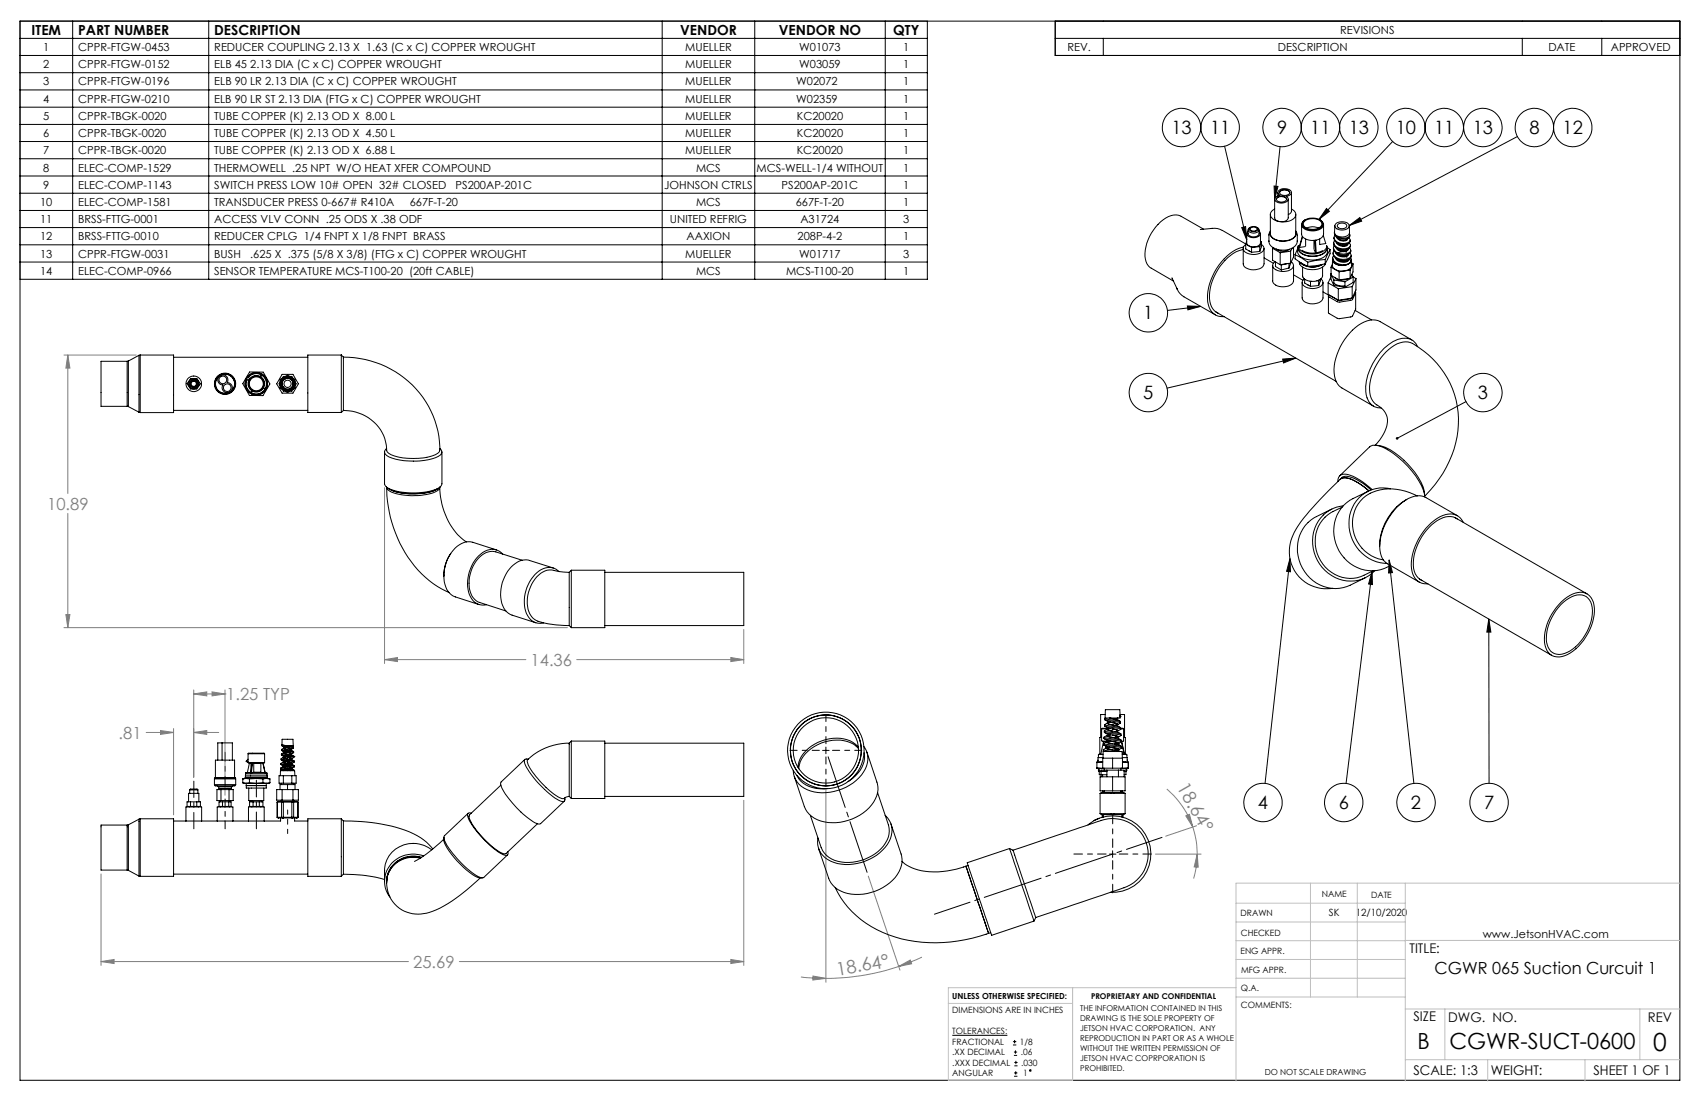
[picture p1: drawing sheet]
<svg xmlns="http://www.w3.org/2000/svg" width="432mm" height="279mm" viewBox="0 0 432 279" stroke-linecap="round" stroke-linejoin="round" font-family="sans-serif">
<g fill="none" stroke="#000" stroke-width=".25">
<path d="M5.1 14.1h230.3M5.1 9.7h230.3M5.1 18.5h230.3M5.1 5.4h421.3v268.7h-421.3zM18.5 5.4v65.5M53 5.4v65.5M168.1 5.4v65.5M191.6 5.4v65.5M224.7 5.4v65.5M235.4 5.4v65.5h-230.3M267.9 5.4v8.7h158.5M267.9 9.7h158.5"/>
<path d="M280.1 9.7v4.4M386.4 9.7v4.4M406.6 9.7v4.4M5.1 22.8h230.3M5.1 27.2h230.3M5.1 31.6h230.3M5.1 35.9h230.3M310.9 37.1l5.6 23.8M324.9 37.2l-1.3 13.4M353.5 35.9l-18.7 19.8M385.2 34.6l-42.7 22.6M5.1 40.3h230.3"/>
<path d="M5.1 44.7h230.3M5.1 49h230.3M5.1 53.4h230.3M5.1 57.7h230.3M315.2 57.7l1-.2 .3 3.4zM323.4 47.2l1 .1-.8 3.3zM336.7 52.9l.8 .7-2.7 2.1zM342.5 57.2l2.7-2 .5 .9zM5.1 62.1h230.3M5.1 66.5h230.3M301.4 77.6l3.4 .2-3.2 .8zM304.8 77.8l-8.4 1"/>
<path d="M325.6 91.1l3.3-.2-3.1 1.2zM328.9 90.9l-32.6 7.6M372.1 101.9l-17.4 9.3M327.4 141.8l-6.3 57M327.4 141.8l.2 3.3-1-.1zM348.3 145l-6.6 53.8M348.3 145l.1 3.3-1-.1zM352.6 142.1l6.3 56.7M352.6 142.1l.9 3.2-1 .1zM377.9 157.1l.1 41.7M377.9 157.1l.6 3.3h-1.1zM208.8 190.4h1.7"/>
<path d="M209.7 189.6v1.7M281.6 216.7h1.7M282.4 215.9v1.7M241.7 262.7h14M257.1 265.2h.9M257.1 264.3h.9M257.4 267.8h.8M257.4 267h.8M257.4 273.1h.9M257.4 272.3h.9M257.5 270.5h.8M257.5 269.6h.8"/>
<path d="M257.6 263.9v.9M257.8 266.6v.8M257.8 271.9v.8M257.9 269.2v.9"/>
<circle cx="299.9" cy="32.4" r="4.9"/>
<circle cx="309.7" cy="32.4" r="4.9"/>
<circle cx="325.5" cy="32.4" r="4.9"/>
<circle cx="335.2" cy="32.4" r="4.9"/>
<circle cx="344.9" cy="32.4" r="4.9"/>
<circle cx="356.9" cy="32.4" r="4.9"/>
<circle cx="366.6" cy="32.4" r="4.9"/>
<circle cx="376.4" cy="32.4" r="4.9"/>
<circle cx="389.5" cy="32.4" r="4.9"/>
<circle cx="399.2" cy="32.4" r="4.9"/>
<circle cx="291.5" cy="79.4" r="4.9"/>
<circle cx="291.5" cy="99.6" r="4.9"/>
<circle cx="376.4" cy="99.6" r="4.9"/>
<circle cx="320.6" cy="203.7" r="4.9"/>
<circle cx="341.1" cy="203.7" r="4.9"/>
<circle cx="359.5" cy="203.7" r="4.9"/>
<circle cx="378" cy="203.7" r="4.9"/>
<circle cx="261.6" cy="271.7" r=".21"/>
</g>
<g fill="none" stroke="#808080" stroke-width=".25">
<path d="M16.2 90.1h18.4M17.2 90.1l.5 3.3h-1zM17.2 90.1v35.1M17.2 130.3v29M97.6 123.8v44.6M16.2 159.3h127.8M16.7 156h1l-.5 3.3zM188.8 159.7v8.7M49.2 176.1l3.3-.5v1zM49.2 175.1v22.1M49.2 176.1h7.9M53.8 175.6l3.3 .5-3.3 .5z"/>
<path d="M57.1 176.1h.1M57.1 175.1v26.7M97.6 167.4l3.3-.5v1zM97.6 167.4h35.9M146.4 167.4h42.4M185.5 166.9l3.3 .5-3.3 .5zM37.1 185.9h7M40.7 185.4l3.4 .5-3.4 .5zM44.1 184.9v21.9M49.2 185.9l3.3-.5v1zM49.2 185.9h6.3M188.8 203.1v41.9"/>
<path d="M209.7 200.6v48.7M293.3 216.7h11.6M296.2 200.2a22 22 0 0 1 6.6 9.7M301 207l.9-.3 .9 3.2zM302.8 209.9l.2 .6a21.1 21.1 0 0 1 .9 6.2M303.7 209.5l-7.8 2.7M303.9 216.7l.3 3.4-1.1-.1zM303.9 216.7a21 21 0 0 1-.9 6.3M25.6 221.8v23.2M220.4 222.3l8.1 23.9M25.6 244l3.4-.5v1zM25.6 244h78.1"/>
<path d="M116.6 244h72.2M185.5 243.5l3.3 .5-3.3 .5zM203.3 247.9l6.4 .4M206.4 247.7l3.3 .6-3.4 .4zM228.1 245.3l3-1.7 .3 1zM228.1 245.3a57.2 57.2 0 0 1-18.4 3M234 242.9l-5.9 2.4"/>
</g>
<path d="M65.1 210.3v-12.3" fill="none" stroke="#000" stroke-width=".25" stroke-dasharray="15.2 1.3 1.3 1.3" stroke-dashoffset="11"/>
<path d="M208 190.4h-7.5M209.7 188.7v-7.4M209.7 192.1v7.4M211.3 190.4h7.5M57.1 210.3v-7.5" fill="none" stroke="#000" stroke-width=".25" stroke-dasharray="15.2 1.3 1.3 1.3" stroke-dashoffset="13.4"/>
<path d="M73 205.6v5.9" fill="none" stroke="#000" stroke-width=".25" stroke-dasharray="15.2 1.3 1.3 1.3" stroke-dashoffset="14.2"/>
<path d="M57.1 190.9v8.4" fill="none" stroke="#000" stroke-width=".25" stroke-dasharray="15.2 1.3 1.3 1.3" stroke-dashoffset="12.9"/>
<path d="M49.2 210.3v-12.1" fill="none" stroke="#000" stroke-width=".25" stroke-dasharray="15.2 1.3 1.3 1.3" stroke-dashoffset="11.1"/>
<path d="M295 212.5l-57.8 19.5" fill="none" stroke="#000" stroke-width=".25" stroke-dasharray="15.2 1.3 1.3 1.3" stroke-dashoffset="5.7"/>
<path d="M210.2 192l9.9 29.4" fill="none" stroke="#000" stroke-width=".25" stroke-dasharray="15.2 1.3 1.3 1.3" stroke-dashoffset="1.7"/>
<path d="M280.8 216.7h-8.2M282.5 215.1v-8.2M282.5 218.4v8.2M284.1 216.7h8.2" fill="none" stroke="#000" stroke-width=".25" stroke-dasharray="15.2 1.3 1.3 1.3" stroke-dashoffset="13.1"/>
<g fill="none" stroke="#c0c0c0" stroke-width=".25">
<path d="M313.8 238.7h42.9M313.8 234h42.9M313.8 229.2h42.9M332.7 224.1v28.9M344.6 224.1v28.9M356.7 224.1v50.3M356.7 238.7h69.7M426.4 224.1h-112.6v50.3M240.7 254.6h31.6M272.3 250.6v23.5h-31.6v-23.5h73.1M313.8 253h42.9M313.8 243.5h42.9"/>
<path d="M313.8 248.2h42.9M356.7 256h69.7M366.8 256v12.9M416.3 256v12.9M356.7 268.9h69.7M377.6 268.9v5.5M402.3 268.9v5.5"/>
</g>
<path d="M301.4 77.6l3.4 .2-3.2 .8zM325.6 91.1l3.3-.2-3.1 1.2zM354.5 110.9l-.1 .5 .3-.2-.3 .2a.33 .33 0 0 0 .4 .1 .33 .33 0 0 0 .2-.4 .33 .33 0 0 0-.5-.2zM327.4 141.8l.2 3.3-1-.1zM348.3 145l.1 3.3-1-.1zM352.6 142.1l.9 3.2-1 .1zM377.9 157.1l.6 3.3h-1.1zM315.2 57.7l1-.2 .3 3.4zM336.7 52.9l.8 .7-2.7 2.1zM323.4 47.2l1 .1-.8 3.3zM342.5 57.2l2.7-2 .5 .9z" fill="#000"/>
<g fill="#808080">
<path d="M25.6 244l3.4-.5v1zM185.5 243.5l3.3 .5-3.3 .5zM40.7 185.4l3.4 .5-3.4 .5zM49.2 185.9l3.3-.5v1zM49.2 176.1l3.3-.5v1zM53.8 175.6l3.3 .5-3.3 .5zM17.2 90.1l.5 3.3h-1zM16.7 156h1l-.5 3.3zM97.6 167.4l3.3-.5v1zM185.5 166.9l3.3 .5-3.3 .5z"/>
<path d="M303.9 216.7l.3 3.4-1.1-.1zM301 207l.9-.3 .9 3.2z"/>
<path d="M206.4 247.7l3.3 .6-3.4 .4zM228.1 245.3l3-1.7 .3 1z"/>
</g>
<g fill="none" stroke="#000" stroke-width=".25">
<path d="M304.7 58.2l3-.2a3.9 3.9 0 0 1 2.5 .5M305.5 58.1l-5.7-3.2a4.2 4.2 0 0 0-4.5 .9 11.4 11.4 0 0 0-4.5 10 3.1 3.1 0 0 0 1.4 2.3l5.7 3.2M310.3 58.5l5.9 3.4M316.5 59.3v2.4a2.02 2.02 0 0 0 2.9 .7l.6-.7v-2.4M316.8 58.3v1a1.6 1.6 0 0 0 2.8 0v-1M316.8 58.7l-.1 .1a.83 .83 0 0 0-.1 .9 .83 .83 0 0 0 .7 .5 1.97 1.97 0 0 0 2.7-.9l-.4-.6M317.2 57.9a1.38 1.38 0 0 1 2.1 .2 1.27 1.27 0 0 1-2.2 0zM317.4 57.7a.72 .72 0 0 0-.6 .9 .72 .72 0 0 0 .9 .5l1.2-.1a.67 .67 0 0 0 .7-.6 .67 .67 0 0 0-.6-.7M317.5 57.9l.8-.3 .8 .3a.89 .89 0 0 1-.8 .8 .89 .89 0 0 1-.9-.5zM322.5 58.7l-.2 .2a4.5 4.5 0 0 0-.1 2.7 4 4 0 0 0 4.6 1.8 2.54 2.54 0 0 0 2.5-2.2M322.5 58.8a2.13 2.13 0 0 0 2.3 2.3 3.8 3.8 0 0 0 4.2-1.6l-.1-.7M322.5 54.4v4.9a3.1 3.1 0 0 0 3.9 1.8 2.36 2.36 0 0 0 2.5-1.8v-4.9"/>
<path d="M323.6 50.6v4.7a1.16 1.16 0 0 0 1.2 .9M323.6 53a1.48 1.48 0 0 0-1.1 1.5 1.48 1.48 0 0 0 1.2 1.4l1.1 .3M324 50.6a1.56 1.56 0 0 1 2.6 0M324.2 50.1a1.61 1.61 0 0 1 2.4 .4 1.5 1.5 0 0 1-2.6 .1zM324.4 48.9v.8M324.6 48.4a2.37 2.37 0 0 1 3.2 .2 1.1 1.1 0 0 1-1.3 1.2 .82 .82 0 0 1 .5 1 .82 .82 0 0 1-.9 .6 1.89 1.89 0 0 1-2.5-.9 1.26 1.26 0 0 1 1.3-.9 .72 .72 0 0 1-.3-1.2zM324.8 48.9a1.56 1.56 0 0 1 2.6 0M325 48.4a1.61 1.61 0 0 1 2.4 .4 1.52 1.52 0 0 1-2.6 .1zM327 50.6v4.9l-.9 .7h-1.3M327.8 48.9v4.7l-.2 .5-.6 .3M327.8 53a1.47 1.47 0 0 1 1.1 1.5 1.47 1.47 0 0 1-1.1 1.4l-1.1 .3h-1.9M328.9 58.6a3.2 3.2 0 0 1 .4 2.6"/>
<path d="M330.4 57v2.4a2.33 2.33 0 0 0 2.6 1.6 2.54 2.54 0 0 0 3-1.6v-2.4M330.8 56.3a3.6 3.6 0 0 1 4.8 0 1.21 1.21 0 0 1-.8 1.8 3.5 3.5 0 0 1-4.1-.9l-.1-.3zM331 56.3a3.2 3.2 0 0 1 4.5 .2 1.74 1.74 0 0 1-2.2 1.7 1.84 1.84 0 0 1-2.4-1.6zM331.3 55.8a1.28 1.28 0 0 0-.9 1.2 1.28 1.28 0 0 0 1 1.2 3.9 3.9 0 0 0 4.4-.6 1.23 1.23 0 0 0-.8-1.8M331.6 57.9l1.5-.4 1.7 .4M335.9 59.8l.6 2-1.4 .2M338.7 59v.1a2.3 2.3 0 0 0 3.7 1.3l.2-.3 .1-.5M338.8 58.8a1.73 1.73 0 0 0 2 1.7 1.57 1.57 0 0 0 1.9-1l-.2-.2M338.8 59.7a1.37 1.37 0 0 0 1.3 2 2.61 2.61 0 0 0 2.6-.6v-.3l-.3-.4M338.8 57.3v1.6M339.1 56.8a2.5 2.5 0 0 1 3.3 .2 1.14 1.14 0 0 1-1.3 1.3l-1.3-.1a.88 .88 0 0 1-.8-.5 .88 .88 0 0 1 .1-.9zM339.6 57a1.56 1.56 0 0 1 2.3 .2 1.34 1.34 0 0 1-2.3 .4z"/>
<path d="M342.5 57.3l.1 1.7a2.1 2.1 0 0 1-3.1 .9l-.6-.4-.1-.6M297.5 70.5l1.3 2.9-.1-.2M298.7 73.1l.1 .3a4.1 4.1 0 0 0 1.7 1.9l8 4.6M308.5 79.1l30.7 17.7M315.6 63.3a11.3 11.3 0 0 0-7.4 7 8.7 8.7 0 0 0-.3 8.1l1.3 1.1M315.6 63v4a2.67 2.67 0 0 0 3.1 1.4l.6-.1a1.73 1.73 0 0 0 1.6-1.3v-4M315.7 62.7a12.7 12.7 0 0 0-8.3 8.3 9.4 9.4 0 0 0-.1 7.7 3.5 3.5 0 0 0 3.4 1.7M316.2 62.1a1.16 1.16 0 0 0-.6 1.2 1.16 1.16 0 0 0 1 .9 3.6 3.6 0 0 0 4.1-.7 1.04 1.04 0 0 0-.5-1.4M316.2 61.9l1.5 .9M316.2 61.9v1.3l1.5 .8M316.5 61.2l-.3 .7M316.9 63.6l.4 .2"/>
<path d="M317.7 62.8v1.2M319.8 62.6l-2.1 .2M319.8 62.6v1.2M319.8 63.8l-2.1 .2M320 61.2l.2 .2M320.2 61.4l-.4 1.2M320.2 61.4v1.2l-.4 1.2M320.9 65.4l2.4 1.4M323 63l2 1.1M323 63v3l2 1.2M323.1 67.4v3.9a2.37 2.37 0 0 0 2.8 1.5l1.1-.2a1.77 1.77 0 0 0 1.4-1.3v-3.9M323.1 62.8l-.1 .2"/>
<path d="M323.7 66.4a1.21 1.21 0 0 0-.6 1.4 1.21 1.21 0 0 0 1.2 .9 3.4 3.4 0 0 0 4-1 1.13 1.13 0 0 0-.5-1.3M323.8 66.5v1.1l1.5 .9M324 63.2a2.89 2.89 0 0 0 3.4 .1M325 64.1v3.1M325.1 67.1l.2 .1M325.3 67.2v1.3M326.7 66.9l-1.4 .3M327.2 66.8v1.2M327.2 68l-1.9 .5M327.6 63.7v3.1l-.4 1.2M327.6 63.7l-2.6 .4M328 63l-.4 .7"/>
<path d="M328.4 69.7l2.3 1.4M328.4 62.8v2.4l-.8 1.6-2.6 .4M328.8 64.6l1.6 .8 1.6 1.1M328.8 64.6v1.1l1.5 1.1 1.7 .8M329.3 61.2h.1M329.5 63.3v.1a2.02 2.02 0 0 0 1.8 2.3 5 5 0 0 0 5.5-1.3l.2-.8-.1-.3M329.5 63.4v-.4l-.7 1.6M329.6 62.4a2.67 2.67 0 0 0 2.8 2 4 4 0 0 0 4.4-1.8v-.2a2.34 2.34 0 0 1-2.4 2.5 4.5 4.5 0 0 1-4.7-1.4zM329.6 62.5a2.09 2.09 0 0 0 2.1 2.4 4.5 4.5 0 0 0 5.1-1.5v-.9M329.8 66.5a2.5 2.5 0 0 0 2.8 1.9 3.6 3.6 0 0 0 3.9-1.6M330.2 66.7l.7 .5 1 .4M330.5 63.5a5.3 5.3 0 0 0 5.2 .1"/>
<path d="M330.6 71.7v3.9a2.8 2.8 0 0 0 3.6 1.4 1.73 1.73 0 0 0 1.6-1.4v-3.9M330.6 60l-.7 2.8M330.7 67.8v2.2a2.1 2.1 0 0 0 2.4 1.4 2.22 2.22 0 0 0 2.6-1.4v-2.2M330.7 60.1l-.8 2.7M331.1 70.8a1.16 1.16 0 0 0-.5 1.2 1.16 1.16 0 0 0 .9 .9 3.6 3.6 0 0 0 4.2-.8 1 1 0 0 0-.4-1.3M331.2 70.9v.9l1.5 .9M331.3 62.6l-1.4 .2M331.4 60.7v1.7M331.9 72.2l.4 .3M332 66.5v1.1M332.6 71.4h.1M332.7 71.4v1.3"/>
<path d="M333 71.4h-.3M333.6 61v2.1M333.6 63.4l.4 .8M333.8 61h.1M333.8 61l.2 3.2M333.9 61h.1M333.9 61l.2 3.2h-.1M333.9 61h-.1M334.8 71.2l-.5 .1M334.8 71.2v1.3M334.8 72.5l-2.1 .2M334.8 71.1v.1"/>
<path d="M335 60.6v1.5M335.2 70.9l-.4 1.6M335.7 67.1l-1.8 .6-1.9-.1M335.8 74.1l1.5 .8M336.4 65.9l-2.5 .2-1.9 .4M336.4 67l-2.2 .4-2.2 .2M336.4 65.9v1.1M336.8 62.8l.8 .5M336.9 62.9v.6M337.1 71.8l2.6 1.5M337.1 71.8v2.9l2.6 1.5M337.6 75l2.1 1.2"/>
<path d="M337.6 63.3l-1.2 2.6M337.6 63.3v1.1l-1.2 2.6M337.9 70.3l-.8 1.5M337.9 67.8l2 1.2M337.9 67.8v3l.7 1.6M337.9 69.9l2 1.1M337.9 69.4v.1M338.1 70l.5 1M338.2 67.1l-.3 .7M338.3 66l-.1 1.3a2.31 2.31 0 0 0 2.8 1.5l1-.2a1.46 1.46 0 0 0 1.1-1.3v-1.3M338.3 65.5v.2M338.3 65.7a2.6 2.6 0 0 0 4.4 1"/>
<path d="M338.4 64.2v.3M338.4 64.5a2.71 2.71 0 0 0 3.7 1.4 1 1 0 0 0 .9-1.1M338.5 62.9a1.66 1.66 0 0 0 1.6 1.8 2.18 2.18 0 0 0 2.8-.9v-.3M338.5 64.9a1.51 1.51 0 0 0 1.5 2.1 3.3 3.3 0 0 0 2.7-.3M338.6 61.6v.1a1.92 1.92 0 0 0 2.2 1.7 1.44 1.44 0 0 0 2-1.1v-.1M338.6 71.8l.5 .4 .9 .3h1.4M338.6 71v1.4M338.6 71l2.8 .5M338.6 72.4l2.8 .5M338.6 60.3v.1a2.44 2.44 0 0 0 3.9 1.3l.2-.5M338.6 63.6l-.2 .4a2.14 2.14 0 0 0 2.5 1.8 2.01 2.01 0 0 0 2.1-1l-.3-.6M338.7 62.3l-.2 .6a2.49 2.49 0 0 0 3.5 1.4l.7-.3 .2-.4-.4-.6"/>
<path d="M338.8 61a1.15 1.15 0 0 0 .7 1.8 2.72 2.72 0 0 0 3.3-.4v-.3l-.3-.4M338.8 70.4l1 .6M338.9 65.4a2.26 2.26 0 0 0 3.6 .5l-.1-.1M339.1 64.1a2.07 2.07 0 0 0 3.3 .4v-.1M339.2 62.8a2.01 2.01 0 0 0 3.1 .5v-.2M339.2 61.5a1.95 1.95 0 0 0 3 .6v-.3M339.3 60.2a1.89 1.89 0 0 0 2.8 .7v-.4M339.5 65.8a1.95 1.95 0 0 0 2.6 .1M339.5 64.4a1.81 1.81 0 0 0 2.6 .2M339.6 60.4a1.55 1.55 0 0 0 2.3 .2M339.6 63.1a1.71 1.71 0 0 0 2.4 .2M339.6 61.7a1.47 1.47 0 0 0 2.3 .2"/>
<path d="M339.7 63.1a1.59 1.59 0 0 0 2.2 .2M339.7 64.5a1.64 1.64 0 0 0 2.2 .2v-.1M339.7 65.9a1.43 1.43 0 0 0 2.2 0M339.7 73.3v2.9M339.8 60.5h-.1M339.9 61.8l-.1 .1h.1M339.9 63.2l-.1 .1M339.9 64.6h-.1M339.9 60.5l-.1 .1M339.9 69v2M341.4 71.5v1.4M341.6 64.9l.3 .4"/>
<path d="M341.9 64l-1-.1-1.3 .3M342.2 70.7l-.6 .3h-1.5M342.6 65.7l.3 .7-.2 .3M342.7 68.5l-2.8 .5M342.7 68.5v2.1M342.7 70.6l-2.8 .4M342.8 60.9v.3M342.9 65.4a.94 .94 0 0 1-.5 1.6 3.3 3.3 0 0 1-4-.5l-.1-.8M343 75.7l-.2 .1-3.1 .4M343.1 66.7l.4 .3M343.2 69.6l.3 .7M343.3 72.7l-3.6 .6"/>
<path d="M343.3 72.7v2.9M343.3 75.6l-3.6 .6M343.5 67l-.8 1.5M343.5 67v2l-.8 1.6M343.5 70.3l.7 .4M343.5 70.3l-2.1 1.2M343.5 70.3v1.4l-2.1 1.2M344 78.8l4.2 2.4M344 74l.1 .3-.8 1.8-3.2 .6h-.4l-2.4-1.4v-.5M344.1 74.3v4.2l-.7 1.7-.4 .2-3.1 .5-2.7-1.5v-4.3M344.2 70.7l-.9 2M344.2 70.7v2.9l-.9 2"/>
<path d="M32.3 91.7h-6.7v11.4h6.7M32.3 91.7v11.4M32.6 91.6l-.3 .1M32.6 91.6v11.6M35.3 90.2v14.4M35.3 90.2l-2.7 1.4M35.6 90.1l-.3 .1M35.6 90.1h8.5v14.6h-8.5M35.6 90.1v14.6M44.1 90.7h34M48.4 96.1h1.6l.9 1.3-.9 1.3h-1.6l-.9-1.3zM55.7 95.5a1.29 1.29 0 0 1 1.7-.1 1.29 1.29 0 0 1 .3 1.7 1.3 1.3 0 0 1 1.3 1.5 1.3 1.3 0 0 1-1.8 1 1.3 1.3 0 0 1-.6-1.9 1.28 1.28 0 0 1-1.2-.8 1.28 1.28 0 0 1 .3-1.4z"/>
<path d="M62.5 96.3a2.79 2.79 0 0 0 1.1 3.5M62.8 95.7a2.79 2.79 0 0 1 3.8-.6 2.79 2.79 0 0 1 .8 3.8 2.79 2.79 0 0 1-3.8 .9M62.8 95.7l-.3 .5M62.8 95.7l.6 .4-.3 .5-.6-.4M62.9 95.7a2.78 2.78 0 0 1 3.8-.6 2.78 2.78 0 0 1 .7 3.8 2.78 2.78 0 0 1-3.8 .9M62.9 95.7a2.72 2.72 0 0 1 4.6 .4 2.72 2.72 0 0 1-2.3 4 2.72 2.72 0 0 1-2.6-3.8M63 95.8a2.6 2.6 0 0 1 4.4 .4 2.6 2.6 0 0 1-2.3 3.8 2.6 2.6 0 0 1-2.4-3.7M63.2 96.4h.1M63.3 96.3h.1M63.4 94.4h3.4l.9 1.5 .8 1.5-1.8 3h-3.4l-.8-1.5-.9-1.5zM64 99.2l-.3 .4 .1 .1 .3-.5M66.1 95.6l.2-.5-.1 .5"/>
<path d="M66.9 98.4l.4 .4-.4-.3M71.1 97.8v.7l.5 .3M71.6 95h2.8l1.3 2.4-1.3 2.4h-2.8l-1.4-2.4zM71.6 96l-.5 .3v.6M71.9 95.5h2.2l1.1 1.9-1.1 1.9h-2.2l-1.1-1.9zM72.4 95.5l.6-.3 .6 .3M72.4 99.3l.6 .3 .6-.3M72.8 96a1.39 1.39 0 0 1 1.4 1.9 1.39 1.39 0 0 1-2.3 .4 1.39 1.39 0 0 1 .7-2.3h.4a1.44 1.44 0 0 0-1.4 1.8 1.44 1.44 0 0 0 2.1 .9 1.5 1.5 0 0 0 .3-2.3 1.5 1.5 0 0 0-2.3 .1 1.5 1.5 0 0 0 .6 2.2 1.56 1.56 0 0 0 2.2-1.2 1.56 1.56 0 0 0-1.8-1.7 1.56 1.56 0 0 0-1.1 2.3 1.62 1.62 0 0 0 2.6 .3 1.62 1.62 0 0 0-.5-2.5 1.62 1.62 0 0 0-2.3 1.1 1.67 1.67 0 0 0 1.7 2 1.67 1.67 0 0 0 1.5-2.1 1.67 1.67 0 0 0-2.4-1 1.7 1.7 0 0 0-.4 2.6 1.7 1.7 0 0 0 2.6-.1 1.7 1.7 0 0 0-.6-2.6 1.77 1.77 0 0 0-2.5 1.2 1.77 1.77 0 0 0 1.7 2.2 1.77 1.77 0 0 0 1.8-2.2M74.3 96l.6 .3v.6M74.9 97.8v.7l-.6 .3M78.1 90.1h8.5v14.6h-8.5zM86.6 90.1l.6 .5"/>
<path d="M87.2 90.6a24 24 0 0 1 24.5 23.6 2.27 2.27 0 0 1-2 1.5 17.6 17.6 0 0 1-10.4-.3 1.36 1.36 0 0 1-1.2-1.6 10.7 10.7 0 0 0-10.9-9.7zM358.4 86.3l-8-4.7a4.7 4.7 0 0 0-4.9 .5 14.6 14.6 0 0 0-6.7 13.3 4.1 4.1 0 0 0 1.8 3.1l8.1 4.6M359.9 88a3.7 3.7 0 0 0-5.1-1.9 14.4 14.4 0 0 0-8 14.1 3.7 3.7 0 0 0 3.8 3.3M32.3 103.1l.3 .1M32.6 103.2l2.7 1.4M35.3 104.6l.3 .1M44.1 104.1h34M87.2 104.2l-.6 .5M97.6 114.7v8.1a2.74 2.74 0 0 0 2.5 1.7 17.2 17.2 0 0 0 11.5-.8l.6-.9v-8.1M98.1 113.8v.1a.95 .95 0 0 0-.5 .9 .95 .95 0 0 0 .6 .8 16.4 16.4 0 0 0 10.6 1.1l.9-.3a3 3 0 0 0 2.5-1.7l-.5-.9M349.2 113l.9 .1M349.5 102.8a4.8 4.8 0 0 1-1.8-4.7 14.2 14.2 0 0 1 7-10.9 4.6 4.6 0 0 1 5.4 .9 22.5 22.5 0 0 1 7.8 29 30.9 30.9 0 0 1-6.3 8.8"/>
<path d="M349.5 102.8a4.6 4.6 0 0 1 2 6.7l-1.2 2.1-1.2 1.4M350.1 113.1a13.2 13.2 0 0 1 7.1 4.5 14.8 14.8 0 0 1 4.4 7.4M98.6 123.9a14.9 14.9 0 0 0 10.3 1l1.2-.3 1.1-.7M118.4 137.5a16.5 16.5 0 0 1-6.7-13.1v-.8a2.26 2.26 0 0 1-2.2 1.6 16.8 16.8 0 0 1-10.5-.5l-.6-.5-.3-.6a31.1 31.1 0 0 0 11.9 24.5l4 2.3M126 139.6l-6-2a5.1 5.1 0 0 0-5.5 2.7 10.7 10.7 0 0 0-1.8 5.9M338.1 129.2l-3.9 1.9a9.5 9.5 0 0 0-2.4 14.8 9.2 9.2 0 0 0 10.9 2.6l3.9-1.9M339.6 122.1a1.74 1.74 0 0 1 .8-1.6 1.74 1.74 0 0 1 1.8-.1 15.6 15.6 0 0 1 6.1 3.8M340.1 120.8l7.6-7.4a2.19 2.19 0 0 1 2.5-.2 21.9 21.9 0 0 1 11.1 11.2l.3 1.7M340.2 121.6l-4.1 4.2a42.4 42.4 0 0 0-7.9 10 9.5 9.5 0 0 0 10.1 13.5M340.2 121.6l.2-.1a4.8 4.8 0 0 1 4.5 1.1l2.6 2M340.4 121.4a2.13 2.13 0 0 1 2.7-.3l2.8 1.5 2.2 1.8M340.7 128.7a9.3 9.3 0 0 0-6.7 6.7 9.3 9.3 0 0 0 10.5 11.2l4.1-1.7"/>
<path d="M340.7 121.1l-.5 .5M341 128.4a9 9 0 0 0-7 12.9 9.2 9.2 0 0 0 14.3 4.2l.7-.7M347.3 124.7a15.8 15.8 0 0 0-6.2 3.5 9.9 9.9 0 0 0-1.2 11.6 9.9 9.9 0 0 0 10.6 4.8l2.5-1.1M353 124a8.8 8.8 0 0 0-10.3 11 10 10 0 0 0 9.4 8M357.1 126.8a13.9 13.9 0 0 0-6.9 11.8M359.8 125.9a12.6 12.6 0 0 0-13-.1 9.2 9.2 0 0 0-3.2 9.4 9.2 9.2 0 0 0 7.3 6.8l.3 .1M361.6 125l.1 .9M369.3 131.3l33.6 19.4M369.9 131.7a4.5 4.5 0 0 0-5 .4 13.9 13.9 0 0 0-6.1 12.2 3.9 3.9 0 0 0 2.1 3M370 130.9l-8.1-4.6a5.3 5.3 0 0 0-5.9 1.2 14.8 14.8 0 0 0-5.7 12.2 4.1 4.1 0 0 0 1.9 3.4l8.1 4.6M371.5 132.6a3.8 3.8 0 0 0-5.2-1.8 14.6 14.6 0 0 0-8 13.5 3.8 3.8 0 0 0 4.2 3.9M112.7 146.2a5.1 5.1 0 0 0 2.9 5.3l6 1.9"/>
<path d="M114.4 140.4a9.5 9.5 0 0 0-1.7 5.8M127.6 140.6a3.7 3.7 0 0 0-5.6 0 9.6 9.6 0 0 0-2.5 10.9 3.5 3.5 0 0 0 4 2M132.5 142.2l-6.6-2.1a4.6 4.6 0 0 0-5 2.2 8.6 8.6 0 0 0-.8 9.4l1.3 1.1 7 2.2M140.5 144.1l-6.1-1.9a4.8 4.8 0 0 0-5.1 2.2 9.6 9.6 0 0 0-1.4 9.9l.7 1 .9 .6 6.5 2.1M141.9 145a4.1 4.1 0 0 0-6.1 .8 9.6 9.6 0 0 0-1.9 10.4 3.5 3.5 0 0 0 4.1 1.9M144.5 145.2l-3-.2a4.6 4.6 0 0 0-5.7 1.9 8.5 8.5 0 0 0-1 9.4 6 6 0 0 0 4.3 2l5.4 .5M144.5 145.2v13.5M144.5 158.8l.5 .5M145 144.7h8.5v14.6h-8.5M145 144.7v14.6M145 144.7l-.5 .5M153.5 145.2h35.3v13.6h-35.3"/>
<path d="M360.3 146.9l33.6 19.4M396.2 153.5a6.2 6.2 0 0 1 6-2.3 4.1 4.1 0 0 1 2 4.6 12.3 12.3 0 0 1-7.1 10 3.3 3.3 0 0 1-4.5-3 12.5 12.5 0 0 1 3.6-9.3zM396.4 152.7a6.3 6.3 0 0 1 6.1-2.2 4.5 4.5 0 0 1 2.2 4.7 13.7 13.7 0 0 1-7.5 11.2 3.5 3.5 0 0 1-5.1-3.3 13.5 13.5 0 0 1 4.3-10.4zM54.4 199.1l.2 .3h5l.2-.3M54.4 197.7h5.4M54.4 199.1h5.4M54.4 197.7v1.4M54.5 197.4l-.1 .3M54.5 197.4h5.2M54.7 197.3v-4.4h4.8v4.4M55.1 199.4l.3 .2M55.4 199.6h3.5"/>
<path d="M55.4 199.6l.2 .5M56.4 188.5h2.6v4.4M56.4 188.5h-1.1v4.4M56.4 188.5v4.4M58.9 199.6l-.3 .5M59.2 199.4l-.3 .2M59.7 197.4l.1 .3M59.8 197.7v1.4M61.6 198.6l.9 .2M61.6 197.7h1.7M61.6 197.7v.9M62.2 197.5h5.7"/>
<path d="M62.2 197.5l-.6 .2M62.3 197.3h5.5M62.3 197.3l-.1 .2M62.3 197.2v.1M62.3 196.7h5.5v.5M62.3 197.2h5.5M62.3 196.2h5.5M62.3 196.2v1M62.5 198.8h2.5M62.5 199.4h5.1M62.5 198.8v1.2h5.1v-1.2M63 193.5l1 .1"/>
<path d="M63 191.3h4.2M63 191.3l.1-.2h3.9l.2 .2M63 192.7l-.5 .4 .5 .2M63 193.5h4.2M63 191.3v2.2M63.1 200v3.2h3.9v-3.2M63.3 197.7h3.4M63.3 198.6l1.7 .2M63.3 197.7v.9M63.3 198.6l-.8 .2M63.3 193.6l-.5 2.5M63.6 193.6l.1 .1"/>
<path d="M63.7 196.1l-1.4 .1M63.7 196.1h.1M63.7 196l-.1 .1M63.7 196h.1M63.7 193.7h.3M63.7 193.7v2.3M63.8 196.1h3.5M63.8 196.1h.1M64 193.6h.1M64 193.6l-.3 2.5M64.1 193.6h2.6M64.1 193.6h.1"/>
<path d="M64.1 193.6l-.3 2.5M64.4 193.7v2.3h1.8v-2.3M64.4 193.7h1.8M65 198.8h2.6M66.7 193.6h.1M66.7 193.6l.6 2.5M66.7 197.7h1.8M66.7 198.6l-1.7 .2M66.7 197.7v.9M66.7 198.6l.9 .2M66.8 193.6l.5 2.5M67.2 193.5l-.4 .1"/>
<path d="M67.2 191.3v2.2M67.3 196.1h.1M67.3 196.1l.5 .1M67.8 196.2v.5M67.8 197.2v.1M67.8 197.3l.1 .2M67.9 197.5l.6 .2M68.5 198.6l-.9 .2M68.5 197.7v.9M70.8 196.8h4.4v2h-4.4zM71.2 196.8v-1.2h3.6l.1 1.2M71.2 194.9v.3"/>
<path d="M71.3 193.7v.3M71.3 193.7l3.4 .6M71.4 192.8v-.3l3.2 .6M71.4 192.8h.1M71.4 192.8l.7 .4 2.1 .4-.7 .3 .5-.3-1-.2M71.4 192.8l3.2 .6M71.4 198.8v.3M71.4 191.3v.3M71.4 191.3l3.2 .6-.5-.3M71.5 191.6l3.1 .6v-.3M71.5 190.2v.2M71.5 191.6l.7 .4 2 .4-.4 .2"/>
<path d="M71.5 190.5l.5 .2M71.5 190.2l3 .5M71.5 190.4h.1M71.5 190.5l3 .5v-.2M71.5 189l.1 .2M71.6 189.3l.4 .2M71.6 188.9l2.8 .6M71.6 189.3l2.9 .5v-.2M71.6 187.6h2.8v1.6l-2.8-.2zM71.8 193.4l-.5 .3M71.9 192.2l-.5 .3M71.9 191.1l-.4 .2"/>
<path d="M71.9 196.8v2M72 195.6l-.7-.4 2.5 .4M72 189.9l-.5 .2M72 190.7l2.1 .5-.6 .3M72.1 189.5l1.9 .6-.6 .2 .5-.3-.9-.2M72.5 194.5l-.8 .2 2.2 .4 .9 .4-3.6-.6 .5-.3M72.5 193.3l-.7 .2 2.4 .5 .5 .3M72.5 194.5l-.6 .2 1.1 .3M72.5 193.3l-.5 .2 1 .3M72.6 189.7l-.7 .2 2.1 .6M72.6 189.7l-.5 .2 .9 .3M72.6 192.1l-.5 .3"/>
<path d="M72.7 193.3l-.6 .3M72.8 194.5l-.7 .3M73 195h.1M73 194.6h.1M73 193.4h.1M73 191h.1M73 192.6l-.9-.3 .4-.2-.7 .2 2.4 .5M73 191.4l-.9-.3 .4-.2-.6 .2 2.2 .5M73 194.6l1 .2-.5 .3M73 192.2l.8 .2v.2M73 191l.9 .2-.5 .3M73 199.1v1.3"/>
<path d="M73.4 192.7l.4-.1zM73.8 189.2l.6 .3M73.9 193.6l-.6 .2M73.9 194.7l-.6 .3M74 190.5l.5 .2M74.1 196.8v2M74.2 192.8l.4 .3M74.4 189.9l-.4 .2M74.5 189.5v.1M74.5 191.1l-.5 .2M74.5 190.7v.1M74.6 192.2l-.5 .3"/>
<path d="M74.6 198.8v.3M74.6 191.9h.1M74.6 193.4l-.4 .3M74.6 193.1h.1M74.7 193.1v.3M74.7 194.3v.3l-3.4-.6 .5 .3 2.5 .5-.7 .3M74.7 194.6l-.4 .3M127.1 199.2l-8 7.7a7.6 7.6 0 0 0 2.3 4.3l2 2.2a10.5 10.5 0 0 0 4.8 3.3l8.2-7.6M133.2 192.7l-6 5.7a2.58 2.58 0 0 0 .7 2.5 22.8 22.8 0 0 0 8.7 8.2l.6-.1 6.1-5.7M134.1 192.6h-.6a.74 .74 0 0 0-.3 1.3 24.1 24.1 0 0 0 9 9.4l.9 .1 .3-.2v-.7M144.5 188.6a14.3 14.3 0 0 0-10.7 4.5 12.3 12.3 0 0 0 3.7 5.7l.6 .5a10.7 10.7 0 0 0 4.9 3.4l1.5-.6M144.5 188.6v13.5"/>
<path d="M145 188.1h8.5v14.5h-8.5M145 188.1v14.5M145 188.1l-.5 .5M153.5 188.6h35.3v13.5h-35.3M201.4 195.5l.2 1.6M202.3 196.8a6.8 6.8 0 0 0 6.7 3.4l.9-.1M217.9 189.7a8.2 8.2 0 0 0-9.3-1.7 8.7 8.7 0 0 0-6 6.1v.7M217.9 190a7.7 7.7 0 0 0-7.5-2 9.5 9.5 0 0 0-7.5 6.1l-.1 1M219.3 189.5a5.7 5.7 0 0 1-.6 7.2 12.6 12.6 0 0 1-13.8 3.7 5.6 5.6 0 0 1-3.3-3.3M219.4 191a7.2 7.2 0 0 1-4.1 7.3M220.1 190.9l2.5 7.6a6.7 6.7 0 0 1-2.7 7.2 12.2 12.2 0 0 1-13.2 1.9 5.9 5.9 0 0 1-2.5-2.9l-2.6-7.6M278.6 193.3h1.3"/>
<path d="M278.6 193.3l-.2 .1v1.6h1.9l-1.9-.2M278.8 195v.5l.2 .3M279 195.8h2M279 195v1.6h2M279.3 197.1h6.3v3.6h-6.3zM279.5 197.1v-1.7h5.9v1.7M279.6 187.1h-.4v4.3M279.6 185v3l1.4 .1M279.6 185h1.7M279.9 196.6v.5M279.9 192.4h5v2.5h-5zM279.9 193.4l-1.5 .1"/>
<path d="M280 192.3h-1.3l-.1 1M280 191.4h-1.1l-.1 .9M280 192.4v-1.7h4.8l.1 1.7M280.1 190.3l2.8 .4M280.1 190.6l.3 .1M280.1 190.6l.1 .1M280.1 188.7v.3M280.1 188.1l-.7 3.3M280.2 188.6l.3 .2 4 .5 .2 .1 .1 .4M280.2 187.4v-.3l4.4 .7M280.2 187.4h.1M280.3 187.5a9.3 9.3 0 0 0 3.7 1l.1 .1-1 .2"/>
<path d="M280.3 185.5v.3M280.3 187.5l4.4 .7-.7 .4M280.3 194.9v.5M280.4 185.9l.7 .4 2.9 .7-.9 .3M280.4 185.5l4.1 .7M280.4 185.8l4.2 .8M280.4 185.5h.1M280.4 183.9v.4M280.4 183.9l4 .7M280.4 184.3l3.7 .6 .3 .2M280.4 183.9h.1M280.5 188.1l.1 .3"/>
<path d="M280.5 184.3l.7 .4 2.7 .6-.8 .4M280.5 182.3h.1M280.5 182.7l.7 .4 2.6 .6-.8 .4M280.6 181.3h-1.2v5.8M280.6 180.1h3.7v2.1h-3.8zM280.6 189.3v.6M280.7 182.2l-.2 .1M280.7 189.9l-.6 .4v.3M280.8 188.3l-.6 .3M280.9 186.7l-.6 .3M280.9 189.4l-.1 .4M281 185.1l-.6 .4"/>
<path d="M281 195.4v1.7M281 189.5v.3M281 188.1h.3M281 188.1v.1M281.1 183.5l-.6 .4M281.5 184.8h-1.7l-.2 .2M281.6 182.2l1.8 .4 1 .5-3.9-.8v.4l3.9 .7-.6 .5M281.6 189.6v.1M281.7 182.2l.7 .2M281.7 189.6l-1 .3 3.6 .8M281.8 186.4l-1 .4 3.2 .6 .7 .5M281.8 188l-1.1 .3 1.1 .3a4.9 4.9 0 0 1 2.9 .8"/>
<path d="M281.8 189.7l-.8 .2 1.4 .4M281.8 184.9l-.8 .3 .9 .3a5.2 5.2 0 0 1 2.7 .7M281.8 188.1l-.7 .2 1.3 .4M281.8 186.5l-.6 .3 1.2 .3M281.9 184.9l-.7 .3 1.2 .4M281.9 186.5l-.6 .2v.1M282 188.1l-.8 .4M282.2 189.7l-1 .4M282.4 185.6h.1M282.4 184h.1M282.4 187.1h.1M282.4 186.6l.7 .1"/>
<path d="M282.4 185l1.2 .3-.6 .4M282.4 184l-1.2-.4 .7-.3-.9 .3 2.8 .7M282.4 189.8l1.4 .3-.1 .2-.6 .1M282.4 188.2l1.3 .3-.6 .3M282.4 183.4l1.3 .4-.7 .3M282.4 192.4v2.5M282.4 197.1v3.6M282.6 182.4h.1M283.1 186.7l.6 .3-.7 .2M283.1 186.7l.5 .3-.6 .2M283.6 190l-.8 .4M283.6 188.5h.1"/>
<path d="M283.7 182.2l-.7 .3 .7-.3M283.7 188.5l-.8 .3M283.8 182.2l-.2 .1M283.8 184.3l.7 .3M283.9 195.4v1.7M284 188.6v.4M284 190.3v.3M284.3 181.3h1.2v5.8M284.3 181.5v.4M284.3 181.9h.1M284.4 183.1v.3M284.5 185.1l-.7 .4"/>
<path d="M284.5 185h.7M284.5 184.7v.3M284.5 184.8l.7 .2M284.6 186.7l-.6 .3M284.6 195h1.8M284.6 186.3v.3M284.6 186.6l-.1 .1M284.7 187.9v.3M284.7 188.1h.1M284.7 188.2l.7 3.2M284.7 189.8h.1M284.7 188.2h-.1"/>
<path d="M284.7 189.8l-.6 .4M284.7 188.1l.8 3.3M284.8 189.8l-4.6-.7a6.9 6.9 0 0 0 3.5 .8l.5 .3-1 .2M284.9 191.4h.5M284.9 192.3h1.2l.1 1M284.9 193.3h1.3M284.9 193.4l1.5 .1M285.2 185v3l-.5 .1M285.2 187.1h.5v4.3M285.4 195.8h.4M285.4 191.4h.1M285.5 191.4l.5 .1 .1 .8"/>
<path d="M285.8 195v1.6h-.4M286 195v.5l-.2 .3M286.2 193.3l.2 .1M286.4 193.5v-.1v1.6M286.4 194.8l-1.8 .1v.5M286.4 193.5v1.3M286.4 194.8v.2M32.3 209.4h-6.7v11.4h6.7M32.3 209.4v11.4M32.6 209.3l-.3 .1M32.6 209.3v11.6M35.3 207.9v14.4"/>
<path d="M35.3 207.9l-2.7 1.4M35.6 207.8l-.3 .1M35.6 207.8h8.5v.6M35.6 207.8v14.6M44.1 208.4v14h-8.5M44.1 208.4h3.1M47.2 208.4v-3.6h4v3.6M47.2 208.4h4M47.5 203.5h3.4v1.1h-3.4zM47.9 203.5v-2.2h2.6v2.2M48 204.6v.2M48.2 200.4h2"/>
<path d="M48.2 200.4l.1-.2h1.7l.2 .2M48.2 200.4v.9M48.4 203.5v1.1M50 203.5v1.1M50.2 200.4v.9M50.3 204.6v.2M51.2 208.4h3.9M55.1 200.4h4.1v2.8h-4.1zM55.1 208.4v-3.6h4v3.6M55.1 208.4h4M55.6 203.5h3.1v1.1h-3.1zM55.6 200.1h3"/>
<path d="M55.6 200.1v.3M55.8 203.2v.3M56 204.6v.2M56.1 200.4v2.8M56.5 203.5v1.1M58.1 203.5v1.1M58.1 200.4v2.8M58.3 204.6v.2M58.4 203.2v.3M58.6 200.1v.3M59.1 208.4h4M63.1 208.4v-3.6h4v3.6"/>
<path d="M63.1 208.4h4M63.4 203.5h3.3v1.1h-3.3zM63.7 203.2v.3M63.9 204.6v.2M64.2 203.5v1.1M65.8 203.5v1.1M66.2 204.6v.2M66.4 203.2v.3M70.2 200.4h5.5v2.7h-5.5zM70.3 203.6h.1M70.3 207.4h.1M70.3 203.6v3.8"/>
<path d="M70.3 207.4l.3 .2M70.4 203.6h1.1M70.4 207.4h1.1M70.4 203.6v3.8M70.4 207.4l.3 .2M70.6 203.4h.1M70.6 203.4l-.3 .2M70.6 207.6h1.1M70.7 203.4h1M70.7 203.4l-.3 .2M71.1 200.4v-1.3h3.8v1.3M71.2 207.6v.8h-4.1"/>
<path d="M71.4 203.1v.3M71.5 203.6h3M71.5 207.4h3M71.5 203.6v3.8M71.5 207.4l.2 .2M71.6 200.4v2.7M71.7 203.4h.2M71.7 207.6h.2M71.7 203.4l-.2 .2M71.9 203.4v4.2M71.9 203.4h2.2M71.9 207.6h2.2"/>
<path d="M74.1 207.6h.2M74.1 203.4h.2M74.1 203.4v4.2M74.3 203.4l.2 .2M74.3 203.4h1.1M74.3 207.6h1.1M74.4 200.4v2.7M74.5 203.6v3.8M74.5 207.4l-.2 .2M74.5 203.6h1.1M74.5 207.4h1.1M74.6 203.1l-.1 .3"/>
<path d="M74.8 207.6v.8h3.3M75.4 203.4l.3 .2M75.4 203.4l.2 .2M75.6 203.6h.1M75.6 207.4h.1M75.6 203.6v3.8M75.6 207.4l-.2 .2M75.7 207.4l-.3 .2M75.7 203.6v3.8M86.6 207.8v14.6M87.2 208.3a44 44 0 0 1 17.8 3.3l2.6 1.5 2.3 2.3M87.2 208.3l-.6-.5h-8.5v14.6h8.5"/>
<path d="M87.2 208.3v13.6M106.7 217.8a6.7 6.7 0 0 0-8.6 6.2M106.9 217.7a6.7 6.7 0 0 0-8.8 6.1M107 217.6a6.7 6.7 0 0 0-8.9 6.5M107.5 217.2a7.1 7.1 0 0 0-7.5 1.4 7.1 7.1 0 0 0-1.9 7.5l.9 1.5M109.6 215.7a7.3 7.3 0 0 0-7.6-1.1 7.3 7.3 0 0 0-4.4 6.3M112.7 212.5v.7a15.5 15.5 0 0 0 4.9 6.8l2.3 1.9 1.2 .7 .6 .1M112.7 213a29.6 29.6 0 0 1-7.5 5.6M112.7 212.5a13.3 13.3 0 0 0 3.9 5.9l1.1 1.2a10.3 10.3 0 0 0 4.9 3.2l6.2-5.8M118.8 206.4l-6 5.7-.1 .4M119.6 206.4a.67 .67 0 0 0-.9 .1 .67 .67 0 0 0 .1 .9 23.8 23.8 0 0 0 8.9 9.5l1.1 .1 .2-.3-.1-.6M144.5 202.1l.5 .5"/>
<path d="M222.8 201.2l2.7 8.1a6.3 6.3 0 0 1-2.5 6.7 11.1 11.1 0 0 1-12.6 1.6 5.4 5.4 0 0 1-1.9-2.5l-2.8-8.2M224.7 206.9a5.3 5.3 0 0 1 .5 7.4 12.4 12.4 0 0 1-14.3 4.2 5.2 5.2 0 0 1-3.3-5.8M226.2 209.1l2.5 7.6a7 7 0 0 1-2.9 7.3 12.1 12.1 0 0 1-13.1 1.7 5.9 5.9 0 0 1-2.3-2.8l-2.6-7.6M229 218.6a11.2 11.2 0 0 0 8 2.7 25.4 25.4 0 0 0 8.7-1.7M245.2 219.8l5.8 17.1M256.3 215.3l.8 .5M256.3 215.3l-10.8 3.6 1.3 3.8 4.9 14.6 10.8-3.5M256.3 215.3l6.2 18.4M257.1 215.8l21-7.1a9.1 9.1 0 0 1 12.6 4.4 9.1 9.1 0 0 1-5.4 12.2l-22.4 7.5M257.1 215.8l5.8 17M276.2 209.3a9.7 9.7 0 0 1 15.4 4.4 9.7 9.7 0 0 1-9.7 12.7M279 207.6l-1.3 .6"/>
<path d="M279.3 201.3l.3-.2h5.6l.4 .2M279.3 201.3h6.3M279.3 206.5h6.3M279.3 206.5l.5 .2M279.3 201.3v5.2M279.8 206.7h5.3M279.8 206.7v.7M279.9 200.7v.1h.5M280.1 206.7v.7M280.3 200.7l.1 .4M284.6 200.7l-.1 .4M284.8 206.7v.7"/>
<path d="M285 200.7v.1h-.4M285.1 206.7v.7M285.6 206.5l-.5 .2M285.6 201.3v5.2M32.3 220.8l.3 .1M32.6 220.9l2.7 1.4M35.3 222.3l.3 .1M44.1 221.8h34M87.2 221.9h1.6a33.6 33.6 0 0 1 8.8 1.3M87.2 221.9l-.6 .5M97.6 220.9v2.8M98.1 223.2v.7"/>
<path d="M121.7 222.7l.7 .1M122 222.7l-.7 .7a33.9 33.9 0 0 1-13 8.3 8 8 0 0 1-10.2-7.8M212 225.2a24.7 24.7 0 0 0 18.5 13.4 39.8 39.8 0 0 0 21-1.9M262.9 232.8l-.4 1"/>
<circle cx="49.2" cy="97.4" r=".66"/>
<circle cx="49.2" cy="97.4" r=".85"/>
<circle cx="49.2" cy="97.4" r="1.05"/>
<circle cx="49.2" cy="97.4" r="1.3"/>
<circle cx="49.2" cy="97.4" r="1.98"/>
<circle cx="56.6" cy="96.4" r=".97"/>
<circle cx="57.1" cy="97.4" r="2.59"/>
<circle cx="57.1" cy="97.4" r="2.48"/>
<circle cx="57.1" cy="97.4" r="2.7"/>
<circle cx="57.1" cy="97.4" r="2.42"/>
<circle cx="57.7" cy="98.4" r=".98"/>
<circle cx="65" cy="97.4" r="1.97"/>
<circle cx="65.1" cy="97.4" r="1.78"/>
<circle cx="65.1" cy="97.4" r="2.1"/>
<circle cx="65.1" cy="97.4" r="2.87"/>
<circle cx="73" cy="97.4" r="1.8"/>
<circle cx="73" cy="97.4" r=".93"/>
<circle cx="73" cy="97.4" r="1.39"/>
<circle cx="73" cy="97.4" r="1.84"/>
<circle cx="209.6" cy="190.4" r="9"/>
<circle cx="209.6" cy="190.4" r="8.3"/>
<circle cx="209.7" cy="190.4" r="9.7"/>
</g>
<text font-size="6.3" x="419.7" y="266.7">0</text>
<g font-size="5.6">
<text x="359.9" y="266.2">B</text>
<text x="368" y="266.2">CGWR-SUCT-0600</text>
</g>
<g font-size="4.7">
<text x="297.4" y="34">13</text>
<text x="307.2" y="34">11</text>
<text x="324.2" y="34">9</text>
<text x="332.6" y="34">11</text>
<text x="342.4" y="34">13</text>
<text x="354.3" y="34">10</text>
<text x="364.1" y="34">11</text>
<text x="373.9" y="34">13</text>
<text x="388.2" y="34">8</text>
<text x="396.7" y="34">12</text>
<text x="290.2" y="81">1</text>
<text x="290.2" y="101.3">5</text>
<text x="375.2" y="101.3">3</text>
<text x="319.3" y="205.3">4</text>
<text x="339.8" y="205.3">6</text>
<text x="358.2" y="205.3">2</text>
<text x="376.7" y="205.3">7</text>
</g>
<g font-size="4.7" fill="#808080">
<text x="298.6" y="199.7" transform="rotate(60 298.6 199.7)">18.64°</text>
<text x="212.6" y="247.6" transform="rotate(-10 212.6 247.6)">18.64°</text>
</g>
<g font-size="4.2" fill="#808080">
<text x="12" y="129.3">10.89</text>
<text x="134.7" y="169">14.36</text>
<text x="57.4" y="177.7">1.25 TYP</text>
<text x="30.1" y="187.5">.81</text>
<text x="104.9" y="245.6">25.69</text>
</g>
<text font-size="4.2" x="364.2" y="247.2">CGWR 065 Suction Curcuit 1</text>
<g font-size="3.5">
<text x="8" y="8.8">ITEM</text>
<text x="19.9" y="8.8">PART NUMBER</text>
<text x="54.4" y="8.8">DESCRIPTION</text>
<text x="172.7" y="8.8">VENDOR</text>
<text x="197.7" y="8.8">VENDOR NO</text>
<text x="226.8" y="8.8">QTY</text>
</g>
<g font-size="3.4">
<text x="357.8" y="241.9">TITLE:</text>
<text x="358.8" y="259.2">SIZE</text>
<text x="367.6" y="259.2">DWG. NO.</text>
<text x="418.3" y="259.3">REV</text>
<text x="358.8" y="272.9">SCALE: 1:3</text>
<text x="378.4" y="272.9">WEIGHT:</text>
<text x="404.5" y="272.9">SHEET 1 OF 1</text>
</g>
<g font-size="2.8">
<text x="340.2" y="8.6">REVISIONS</text>
<text x="11" y="17.3">2</text>
<text x="11" y="13">1</text>
<text x="19.8" y="17.3">CPPR-FTGW-0152</text>
<text x="19.9" y="13">CPPR-FTGW-0453</text>
<text x="54.4" y="17.3">ELB 45 2.13 DIA (C x C) COPPER WROUGHT</text>
<text x="54.4" y="13">REDUCER COUPLING 2.13 X 1.63 (C x C) COPPER WROUGHT</text>
<text x="174" y="17.3">MUELLER</text>
<text x="174" y="13">MUELLER</text>
<text x="202.9" y="17.3">W03059</text>
<text x="202.9" y="13">W01073</text>
<text x="229.3" y="17.3">1</text>
<text x="229.3" y="13">1</text>
<text x="271" y="13">REV.</text>
<text x="324.4" y="13">DESCRIPTION</text>
<text x="393.1" y="13">DATE</text>
<text x="408.9" y="13">APPROVED</text>
<text x="11" y="21.7">3</text>
<text x="19.8" y="21.7">CPPR-FTGW-0196</text>
<text x="54.4" y="21.7">ELB 90 LR 2.13 DIA (C x C) COPPER WROUGHT</text>
<text x="174" y="21.7">MUELLER</text>
<text x="202.1" y="21.7">W02072</text>
<text x="229.3" y="21.7">1</text>
<text x="11" y="26.1">4</text>
<text x="19.8" y="26.1">CPPR-FTGW-0210</text>
<text x="54.4" y="26.1">ELB 90 LR ST 2.13 DIA (FTG x C) COPPER WROUGHT</text>
<text x="174" y="26.1">MUELLER</text>
<text x="202.1" y="26.1">W02359</text>
<text x="229.3" y="26.1">1</text>
<text x="11" y="34.8">6</text>
<text x="11" y="30.4">5</text>
<text x="19.8" y="34.8">CPPR-TBGK-0020</text>
<text x="19.8" y="30.4">CPPR-TBGK-0020</text>
<text x="54.4" y="34.8">TUBE COPPER (K) 2.13 OD X 4.50 L</text>
<text x="54.4" y="30.4">TUBE COPPER (K) 2.13 OD X 8.00 L</text>
<text x="174" y="34.8">MUELLER</text>
<text x="174" y="30.4">MUELLER</text>
<text x="202.3" y="34.8">KC20020</text>
<text x="202.3" y="30.4">KC20020</text>
<text x="229.3" y="34.8">1</text>
<text x="229.3" y="30.4">1</text>
<text x="11" y="39.2">7</text>
<text x="19.8" y="39.2">CPPR-TBGK-0020</text>
<text x="54.4" y="39.2">TUBE COPPER (K) 2.13 OD X 6.88 L</text>
<text x="173.9" y="39.2">MUELLER</text>
<text x="202.3" y="39.2">KC20020</text>
<text x="229.3" y="39.2">1</text>
<text x="11" y="47.9">9</text>
<text x="11" y="43.5">8</text>
<text x="19.8" y="47.9">ELEC-COMP-1143</text>
<text x="19.8" y="43.5">ELEC-COMP-1529</text>
<text x="54.4" y="47.9">SWITCH PRESS LOW 10# OPEN 32# CLOSED</text>
<text x="54.4" y="43.5">THERMOWELL .25 NPT W/O HEAT XFER COMPOUND</text>
<text x="115.6" y="47.9">PS200AP-201C</text>
<text x="168.6" y="47.9">JOHNSON CTRLS</text>
<text x="176.7" y="43.5">MCS</text>
<text x="192.1" y="43.5">MCS-WELL-1/4 WITHOUT</text>
<text x="198.4" y="47.9">PS200AP-201C</text>
<text x="229.3" y="47.9">1</text>
<text x="229.3" y="43.5">1</text>
<text x="10.2" y="52.3">10</text>
<text x="19.8" y="52.3">ELEC-COMP-1581</text>
<text x="54.4" y="52.3">TRANSDUCER PRESS 0-667# R410A</text>
<text x="104" y="52.3">667F-T-20</text>
<text x="176.7" y="52.3">MCS</text>
<text x="202" y="52.3">667F-T-20</text>
<text x="229.3" y="52.3">1</text>
<text x="10.2" y="56.6">11</text>
<text x="19.8" y="56.6">BRSS-FTTG-0001</text>
<text x="54.4" y="56.6">ACCESS VLV CONN .25 ODS X .38 ODF</text>
<text x="170" y="56.6">UNITED REFRIG</text>
<text x="203.2" y="56.6">A31724</text>
<text x="229.3" y="56.6">3</text>
<text x="10.2" y="61">12</text>
<text x="10.2" y="65.4">13</text>
<text x="19.8" y="61">BRSS-FTTG-0010</text>
<text x="19.8" y="65.4">CPPR-FTGW-0031</text>
<text x="54.4" y="61">REDUCER CPLG 1/4 FNPT X 1/8 FNPT BRASS</text>
<text x="54.4" y="65.4">BUSH</text>
<text x="63.5" y="65.4">.625 X .375 (5/8 X 3/8) (FTG x C) COPPER WROUGHT</text>
<text x="173.9" y="65.4">MUELLER</text>
<text x="174.3" y="61">AAXION</text>
<text x="202.5" y="61">208P-4-2</text>
<text x="202.9" y="65.4">W01717</text>
<text x="229.3" y="65.4">3</text>
<text x="229.3" y="61">1</text>
<text x="10.2" y="69.7">14</text>
<text x="19.8" y="69.7">ELEC-COMP-0966</text>
<text x="54.4" y="69.7">SENSOR TEMPERATURE MCS-T100-20 (20ft CABLE)</text>
<text x="176.7" y="69.7">MCS</text>
<text x="199.5" y="69.7">MCS-T100-20</text>
<text x="229.3" y="69.7">1</text>
<text x="376.4" y="238.1">www.JetsonHVAC.com</text>
</g>
<g font-size="2.5">
<text x="337.4" y="232.5">SK</text>
<text x="344.2" y="232.6">12/10/2020</text>
</g>
<g font-size="2.2">
<text x="335.6" y="227.8">NAME</text>
<text x="348" y="227.8">DATE</text>
<text x="314.9" y="232.6">DRAWN</text>
<text x="315" y="237.4">CHECKED</text>
<text x="314.9" y="242.1">ENG APPR.</text>
<text x="315" y="251.6">Q.A.</text>
<text x="315" y="246.8">MFG APPR.</text>
<text x="241.7" y="257.2">DIMENSIONS ARE IN INCHES</text>
<text x="315" y="255.8">COMMENTS:</text>
<text x="241.7" y="262.5">TOLERANCES:</text>
<text x="241.7" y="267.8">.XX DECIMAL</text>
<text x="241.7" y="265.1">FRACTIONAL</text>
<text x="258.9" y="265.1">1/8</text>
<text x="259.1" y="267.8">.06</text>
<text x="241.7" y="273.1">ANGULAR</text>
<text x="241.7" y="270.4">.XXX DECIMAL</text>
<text x="259.2" y="270.4">.030</text>
<text x="259.7" y="273.1">1</text>
</g>
<g font-size="2.1">
<text x="241.7" y="253.6">UNLESS OTHERWISE SPECIFIED:</text>
<text x="321.1" y="272.9">DO NOT SCALE DRAWING</text>
</g>
<g font-size="2">
<text x="274.2" y="256.5">THE INFORMATION CONTAINED IN THIS</text>
<text x="277" y="253.6">PROPRIETARY AND CONFIDENTIAL</text>
<text x="274.2" y="259">DRAWING IS THE SOLE PROPERTY OF</text>
<text x="274.2" y="261.6">JETSON HVAC CORPORATION. ANY</text>
<text x="274.2" y="264.1">REPRODUCTION IN PART OR AS A WHOLE</text>
<text x="274.2" y="266.6">WITHOUT THE WRITTEN PERMISSION OF</text>
<text x="274.2" y="269.1">JETSON HVAC COPRPORATION IS</text>
<text x="274.2" y="271.7">PROHIBITED.</text>
</g>
</svg>
